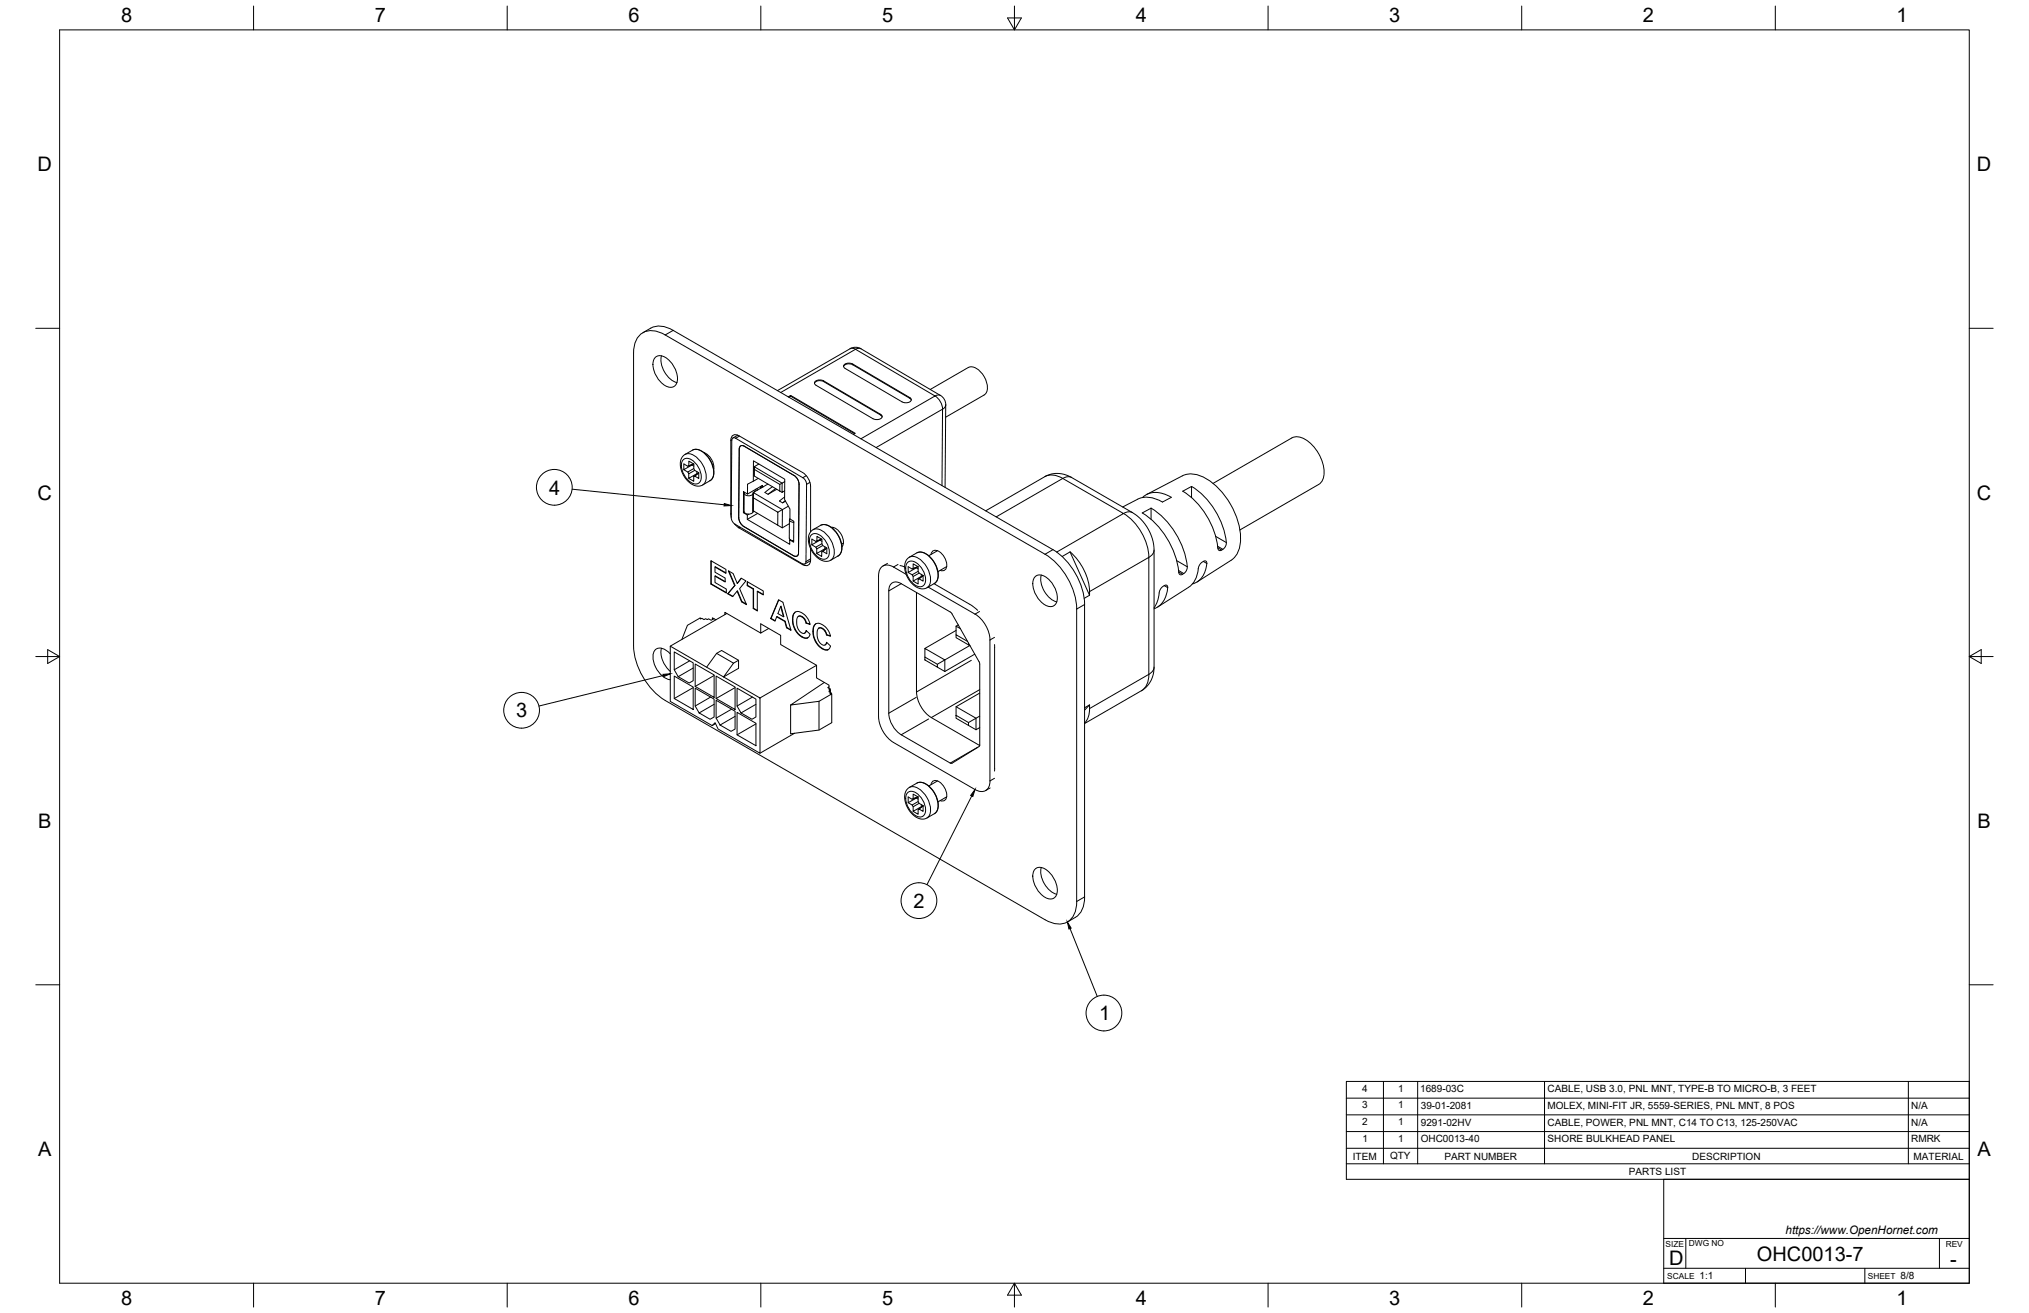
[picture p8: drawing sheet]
<svg xmlns="http://www.w3.org/2000/svg" width="864mm" height="559mm" viewBox="0 0 864 559" stroke-linecap="round" stroke-linejoin="round" font-family="sans-serif">
<!-- layer: Visible -->
<g fill="none" stroke="#000" stroke-width=".43">
<path d="M272.3 142.6a8 8 0 0 1 9.4-.8l163.1 94.1a29.7 29.7 0 0 1 13.5 23.3v124.5a8.8 8.8 0 0 1-5.5 9.3 10.7 10.7 0 0 1-8-1.6l-161.7-93.3a29.8 29.8 0 0 1-13.4-23.3v-124.5a10.6 10.6 0 0 1 2.6-7.7zM273.6 141.6a12.9 12.9 0 0 1 5.9-2.8l3.9 .4 3.1 1.4 161.7 93.3a29.7 29.7 0 0 1 13.4 23.4v124.4a9.4 9.4 0 0 1-3.9 8.7l-3.4 2M278.9 152.1a4.2 4.2 0 0 1 5.7 1.1 9.8 9.8 0 0 1 3.2 10.4 3.5 3.5 0 0 1-5.4 0 10.8 10.8 0 0 1-4.2-10.3zM281.5 151.4a10.5 10.5 0 0 0 6.6 11.4M359 156a2.89 2.89 0 0 1 3.9-.8l24.3 14.3 .7 .8M359.7 156.8l-.6-.6a1.94 1.94 0 0 1 2.8-1.6l1 .3 24.9 14.9a1.94 1.94 0 0 1-2.8 1.6l-1-.4-24.3-14.2M330.9 166.2l30.9-17.8 2-.6 2.6 .6 33.9 19.9 1.5 1.4 .7 2.6-.2 35.1M335.5 168.9l1-.6 27.5 16.1-.8 .5M335.8 169.1l.7-.5 27.2 16M336.5 168.3v.3M350.5 162.4l24.3 14.2 .7 .8M350.6 162.1a2.81 2.81 0 0 0-4 .9l.7 1 24.3 14.2a2.81 2.81 0 0 0 3.9-.9l-.7-1-24.3-14.2"/>
<path d="M350.6 162.4a2.91 2.91 0 0 0-3.9 .7M395.9 165.8l16.2-9.4a4.8 4.8 0 0 1 5.6 2.2 8.5 8.5 0 0 1 2.1 8.6l-.9 .9-16.4 9.5M290.7 194.1l4.3-2.7 2.2-.1 1.7 .8 1.6 1.3 2.4 3.6 1 3.7-.2 1.9-.6 1.2-4.5 2.8-2.5 .2a9.6 9.6 0 0 1-5.9-12zM291 199.9l1.7 1M294.5 197.8v.1M295.2 197.4l-2.4 1M295.3 197.5l-2.5 .9-1.7-1-.1 2.5 3.5-2 .8 .5M295.3 199.4l-2.6 1.5 .5 .7 2.5-1.4M295.3 197.5v2l.4 .7 1.7 1v2.4l-1.7-1 1.7-1.3M295.3 197.5l-2.1-1.2v1.9M299.7 192.7a7 7 0 0 1 4.1 7M299.9 192.8h-.1"/>
<path d="M303.8 199.5l-.1 .1M313.1 186.5l-1.1-.1-.5 1-.3 32.9 .5 1.6 1.1 1.2 28.6 16.8 1.2 .1 .5-1 .2-32.9-.5-1.6-1.1-1.2-28.6-16.8M314 185.2l-2 1.2M320.7 196.1l13.3 7.8-.1 8.7 2.3 4.1v4.2l1.7 .9-.1 9-1.7-1v1.8l-18-10.6v-1.8l-1.7-1 .1-8.9 1.7 1v-4.2l2.4-1.3zM321 199.7l10.9 6.5v2.8l-10.9-6.4zM321 199.7v-1.1v4M323 197.5l-2 1.1 11.9 7-1 .6M293.2 201.6l-.1 2 3.7-1.9M295.3 202.9v1.9l-2.2-1.2M296.6 200.7v.9M297.4 201.2l-2.1 1.7 .4-.3M316.7 209.9v7.8a2.29 2.29 0 0 0 4.1-.2"/>
<path d="M316.8 218l-.4 .2M316.9 209.6l-.1 .1a2.02 2.02 0 0 0 3.4 .9l.3-.3M318.7 218.8l-.6 .4M320.6 217.4h.1M320.6 211.9l10.5 6.1-.1 5.5-10.4-6.1zM320.6 210l-.2 .3M320.6 211.9v-2.3v7.8M320.9 217.6l-.3 .1M321.7 208.2l-.7 1.2M322.5 218.5l-4.4 2.5M322.7 203.6l-2.1 1.2M323.6 207.1l.6 .5"/>
<path d="M324 206.9l.5 .3M324.5 207.2v-.6l-6.3 3.7M324.5 207.2h.1M324.5 207.1l.2 .2M326.9 206l-6.3 3.6 12.4 7.3-1.9 1.1M328.8 207.1l-3.2 2.5 1.3 .8 3.7-2.2M330.1 207.9l-3.2 2.5M331.9 209l1 .6M334 211.5l-2.3 1.7 1.4 .8 1.2-.7M334 205l-1.1 .6v4l1.1-.7M334.2 213.1l-1.1 .9M335.5 215.4l-2.5 1.5v7.7l3-1.7"/>
<path d="M340.1 206l-.8-2.3-1.3-1.3-21.2-12.5a1.3 1.3 0 0 0-1.5-.2 1.3 1.3 0 0 0-.7 1.4l-.2 29.3 .8 2.3 1.3 1.3M340.1 206.1l-.2 29.2a1.29 1.29 0 0 1-.7 1.4 1.29 1.29 0 0 1-1.4-.2l-21.3-12.5M419.5 217.4l25.4-14.6 2-.9a11.8 11.8 0 0 1 9.2 1.3l27.2 15.8 3.3 3.1 2.9 4.7 1.2 3.4 .5 3.6v51a11.1 11.1 0 0 1-5.4 9.2l-24.2 13.9M486.3 211.7a9.7 9.7 0 0 1 12.2 0l-3.7 2a11.2 11.2 0 0 0-10.6-1.2l-6.4 3.3M488.1 210.4l15.1-7.9a11.3 11.3 0 0 1 11.7 2.2 32.2 32.2 0 0 1 13.1 25.8l-.2 1.5a9.2 9.2 0 0 1-3.8 6.5l-14.5 9.2M489.9 216.3a32.2 32.2 0 0 1 15.3 25.9l-.7 1.3-1.4 1-.8 .1-.5-.5a35.1 35.1 0 0 0-15.6-25.8l3.7-2v4.7M503.4 209l3.8-2a30.9 30.9 0 0 1 14.6 24.9l-.6 1.3-1.4 1-.7 .1-.6-.6a33.9 33.9 0 0 0-15.1-24.7zM507.2 207v4.8M516.3 205.7l33.5-19.3a7 7 0 0 1 7.8 2.1 16.7 16.7 0 0 1 5.7 14.7 4.7 4.7 0 0 1-2.1 3l-33.5 19.4M302.7 238.7v9.8l6.4 3.7M311.2 220l-.1-32.6a2.07 2.07 0 0 1 1-2.2 2.07 2.07 0 0 1 2.4 .2l27.1 15.7a7.4 7.4 0 0 1 3.4 5.9v19.4M312.7 223l1.8 1.6 27.1 15.7"/>
<path d="M331 223.5l2 1.1M336 221.2l-.1 7.8 .4 .7 1.5 .4M336.2 220.7a1.26 1.26 0 0 0 .3 1.4 1.26 1.26 0 0 0 1.4 .2M336.3 229.7l-.2 .1M345 238.6l-2.4 1.4M345 233.5v4.8a2.06 2.06 0 0 1-1 2.2 2.06 2.06 0 0 1-2.4-.2M345.2 226.1l4.2-2.6 2.3-.1 1.8 .8 1.4 1.1 2.5 3.7 1 3.9-.2 1.4-.5 1.4-.9 .8-3.7 2.1-2.4 .2a9.6 9.6 0 0 1-6-12zM345.5 231.9l1.7 1M347.6 233.6v2l3.7-1.9M347.7 230.2v-1.9l2.1 1.2v2l.4 .7 1.7 1v2.5l-1.7-1 1.7-1.4-2.1 1.6 .4-.2M349 229.8v.1M349.7 229.4l-2.4 1"/>
<path d="M349.7 229.5l-2.4 .9-1.7-1-.1 2.5 3.5-2 .8 .5M349.8 234.9l-.1 1.9-2.1-1.2M349.8 231.4l-2.6 1.5 .4 .7 2.6-1.4M351.1 232.7v.9M353.8 224.4a6.3 6.3 0 0 1 4.9 7.9l-.3 .4M354.8 224.5l-.5 .3M359 231.1l-.8 .5M377.7 239.8l-1.9 1.1M386.2 237.8l4.2-2.6 2.2-.2 1.8 .8 1.5 1.2 2.4 3.5 1.1 3.8-.2 1.9-.5 1.2-1 .9-3.7 2.1-2.2 .1a9.6 9.6 0 0 1-6.1-12zM396.3 236a2.04 2.04 0 0 1 1.3-1.8 2.04 2.04 0 0 1 2.2 .6 6.6 6.6 0 0 1 2.8 7.3l-1.3 .8-1.2-.2M399 234.4l-3.7 2.1M455.4 234.9l-3.3 2"/>
<path d="M455.4 234.9l8.3 18.4M455.5 234.9a23.9 23.9 0 0 1 8.2 18.4l-2.2 1.4M513.7 239.8l-.5-1-1 .1-1.5 1.3-.7 1.8M513.7 239.8a9.2 9.2 0 0 1-6.1 8.7M304.3 241.3l4.7 2.7v-1.7l-6.4-3.7 .1 9.9M308.7 247.5l-4.4-2.3v2.7l4.8 2.8v1.7l-6.5-3.8M309 243.8l-4.5-2.6-.2 2.3 4.4 2.5v1.7l-4.4-2.5M309.7 252.7l2.1 1.2 2.1-2.4 1.9 4.5 1.8 1.1M310.3 243.1l2.5 6-2.9 3.5 2 1.2M312.7 249.2l-2.8 3.4M313.7 251.6l2.1 4.4M313.8 248.3l-1.8-4.2-2-1.2 2.8 6.2"/>
<path d="M315.5 246.1l-1.7 2.2 1.7-2.2 2 1.1-2.7 3.3 3 6.8-2.2-1.2M318 249.2l2.7 1.4M318.2 247.7v1.4l2.5 1.5v8.3l1.6 .9M318.2 249.1l-.2-1.6 6.9 4v1.7l-2.6-1.5M320.6 250.7l.1 8.2M324.9 253l-2.6-1.3v8.3l-1.7-1M331.5 255.3l-3.3 7.9 1.7 1M332.3 258.1l1.3 4.3-1.2-4.4-1.3 3.1 2.4 1.4M373.9 245v60a14.1 14.1 0 0 0 6.4 11l34.7 20a3.9 3.9 0 0 0 4.5 .5 3.9 3.9 0 0 0 1.9-4.2l-.1-59.9a14 14 0 0 0-6.3-11.1l-19.9-11.4M383.1 240.7l1.9 .6M383.6 248.4l21.3 12.4 12 21.3 .1 35.2-11.8 7.5M383.6 248.4a3.2 3.2 0 0 0-3.8-.4 3.2 3.2 0 0 0-1.5 3.5v52"/>
<path d="M385.7 244.4l-5.4-3.1a3.9 3.9 0 0 0-4.5-.4 3.9 3.9 0 0 0-1.9 4.1M386.5 243.6l1.7 1M388.7 245.4v1.9l3.6-1.9M390 241.5v.2M390.1 252.2v42.3a13.9 13.9 0 0 0 6.3 10.9l20.6 11.9M390.7 241.2l-2.5 1M390.8 241.2l-2.6 1-1.7-1v2.4l3.5-1.9 .8 .4M390.8 241.2v2l.4 .7 1.7 1v2.4l-1.7-1 1.7-1.3M390.8 246.6v1.9l-2.1-1.2M390.8 243.2l-2.6 1.4 .5 .8 2.5-1.5M390.8 241.2l-2.1-1.2v1.9M392.1 244.4v.9"/>
<path d="M392.9 244.9l-2.1 1.7 .4-.3M397.5 248.4l15.7 9.1 2.9 2.3M402.9 241.1l-3.7 2.2M440.6 245.4a4.2 4.2 0 0 1 5.7 1.1 9.8 9.8 0 0 1 3.2 10.4 3.5 3.5 0 0 1-5.5 .1 10.8 10.8 0 0 1-4.2-10.3zM443.2 244.7a10.5 10.5 0 0 0 6.6 11.5M491.2 258.7a16.8 16.8 0 0 0 2.3-7l.5-1.1 1-1 1.1-.6 .9 .6a10.4 10.4 0 0 1-5.8 9.5M510 242a10.1 10.1 0 0 1-4.1 8l-13.2 8.3M281.5 275.9a10.6 10.6 0 0 0 3.8 9.9M285.3 278.3a4.8 4.8 0 0 0-6.3-1.9 7.2 7.2 0 0 0 .6 8.5 8.3 8.3 0 0 0 5.7 4.4M285.3 275l38.2 22.1v23.5l-17.9-10.3-1.2-2.7-1.3 1.2-17.8-10.3zM287 277.5l8 4.6v7.6l-1.7 1-4.6-2.7-1.7-2.9zM303.2 263.7v-.8l1.5 .9"/>
<path d="M303.9 263.3l-1.2 .7-1.1-.6-.6 .3-.7-.4-.6 .4-1-.6-.5 .4-.2-.5-5.4 3.1-2.4 6.1M305 278.1l2.1-1.3 7.2 4.2M308.5 261.6v-1l15.3 8.8M309.4 261.1l-24.1 13.9M327.2 267.4l-3.4 2v-3.9l8.5 4.9v3.9l15.3 8.8v5.4l5.2 3.1v1.3M328 263.3l1.9 1.1 .9-2 3.4 2 .7 2.7 1.7 1M328.2 263.2l3.2-7.9 1.8 1 3.5 12-1.9-1.1M330.6 262.5l3.6 1.9M334 264.5l.9 2.6M337.3 263.7l.3 2.3 1 2M337.5 263.7l-.1-1.6a2.22 2.22 0 0 1 2.4-1.9l1.5 .6 1.7 1.4 1.2 1.8 .6 1.7-1.8-.5M338.4 268.1l1.5 1.9 1.5 1"/>
<path d="M338.5 260.5a6.7 6.7 0 0 0-.2 6.9l1.2 2 1.1 1 1.7 1h1.5M339.7 262.4h1.7M341.2 262.5l1.4 1M341.2 271.1l1.2 .5 1.3-.1M342.4 269.5l.7-1.2 1.7 1.6-.5 1.2-.8 .5M342.4 263.6l.8 1.5M344.7 265.6l-1.5-.5-.6-1.6-.9-.9a1.58 1.58 0 0 0-2-.2 1.58 1.58 0 0 0-.6 1.9l.4 3 1.4 1.8a1.3 1.3 0 0 0 2.1-.1l.2-.6M346 268.8l.2 2.1 1.1 2.1M346.2 268.7l-.1-1.5a2.34 2.34 0 0 1 2.2-2l1.7 .7 1.4 1 1.2 1.5 .9 2.4-1.8-.6M347.1 273.1l1.5 2 1.5 .9M347.2 265.5a5.2 5.2 0 0 0-.8 5.2l.9 2.3 1.2 1.8 2.3 1.6h1.7M348.4 267.4h1.7"/>
<path d="M349.9 276.1l1.2 .5 1.3-.1M349.9 267.5l1.4 1.1M351.1 274.5l.7-1.2 1.7 1.6-.5 1.1-.8 .6M351.1 268.6l.8 1.6M353.4 270.6l-1.5-.4-.6-1.6-.9-.9a1.58 1.58 0 0 0-2-.3 1.58 1.58 0 0 0-.6 1.9l.4 3 1.3 1.7a1.36 1.36 0 0 0 1.4 .6 1.36 1.36 0 0 0 1-1.1M393.7 279.7l5.3 3v1.2l-5.3-3zM393.7 279.7v-3.7l8.4 4.9-3.1 1.8M406.9 268.3l-13.2 7.7M407.9 265.9l-1 .6M408.7 267.5l-1.8-1v3.7M411.8 273l-4.9-2.8v1.2l5.3 3M412.2 273.7v.7"/>
<path d="M412.2 274.4l.7 .4M412.7 274.7l-10.6 6.2v4.9M414.9 278.4l-12.8 7.4M423.3 274.3v1.2M423.3 275.5v51.5M287 287.7l8 4.7v9.5l-8-4.6zM293.5 281.2l-6.5 3.9M295 292.7l-8 4.6M295 284.3l-6.3 3.7M295.9 292.9l8.1 4.6v7.6l-1.8 1-4.6-2.7-1.7-2.9zM295.9 282.6l8.1 4.7v9.5l-8.1-4.7zM302.5 296.7l-6.6 3.8"/>
<path d="M304 299.7l-6.4 3.7M304 287.5l-8.1 4.6M304.8 298l8.1 4.7v7.6l-1.8 1-4.6-2.7-1.7-3zM304.8 287.7l8.1 4.7v9.5l-8.1-4.6zM312.2 282.2l2.1-1.2v3.4l-6.3 3.7 4.2-5.9-7.2-4.1-4.2 5.9M312.9 292.7l-8.1 4.6M313.7 292.9l8.1 4.6v7.6l-1.7 1-4.7-2.7-1.7-2.9zM320.3 296.7l-6.6 3.8M321.8 299.7l-6.4 3.7M347.6 283.1l-24.1 14M348.6 298.5v12.2M350.9 290.4l-14.4 9.7 12.1-1.6"/>
<path d="M352.8 292.3l-.5 .4 1.1 .6v.6M353.4 293.3l-.6 .3 .7 .4-.7 .4 1 .5-.6 .3 .8 .1-5.4 3.2M353.5 294v.8M353.8 294.9v.4M354 295.3v12.3l-5.4 3.1-12.1 1.6v-12.2M399 283.9l3.1 1.9M417 295l-10.1 5.8 8.5 4.9 1.6-.9M463.7 300l-2.1 2.3M304.5 308l-1.4 .8M311.4 301.8l-6.6 3.8M312.9 304.9l-6.4 3.7M313.7 303.2l8.1 4.6v9.6l-8.1-4.7z"/>
<path d="M321.8 308.1l-8.1 4.6M338.2 312.1l-14.7 8.5M378.3 303.5a11.7 11.7 0 0 0 5.3 9.2l20.9 12.1h.7M406.9 304.4l5.3 3.1v1.2l-5.3-3zM406.9 300.8v3.6M412.2 307.5l3.2-1.8v4.9l1.6-1M412.2 308.7l3.2 1.9M461.6 301.2l2.1-1.2a9.9 9.9 0 0 1-2.1 7.7M386.1 335.9l4.3-2.7 2.2-.2 1.5 .7 1.7 1.2 2.5 3.6 1.1 3.8-.2 1.8-.5 1.3-1 .9-3.4 2-1.2 .3-1.4-.1a9.5 9.5 0 0 1-5.9-12.1zM390 339.5v.1M390.7 339.1l-2.5 1.1M390.8 339.2v1.9l.4 .8 1.7 1v2.4l-1.7-1 1.7-1.3-2.1 1.6 .4-.3"/>
<path d="M390.8 339.2l-2.6 1-1.7-1v2.4l3.5-2 .8 .5M390.8 339.2l-2.1-1.2v1.9M396.3 334a2.04 2.04 0 0 1 1.3-1.8 2.04 2.04 0 0 1 2.2 .5 6.6 6.6 0 0 1 2.8 7.4l-1.3 .8-1.2-.2M399 332.4l-3.7 2.1M402.9 339.1l-3.7 2.2M421.4 335.3l-1.9 1.2M423.3 327v1.2M386.5 341.6l1.7 1M388.7 343.3v2l3.6-1.9M390.8 344.6v1.9l-2.1-1.2M390.8 341.1l-2.6 1.5 .5 .7 2.5-1.4M392.1 342.4v.9"/>
<path d="M440.6 369.9a4.2 4.2 0 0 1 5.7 1.1 9.8 9.8 0 0 1 3.2 10.3 3.5 3.5 0 0 1-5.5 .1 10.8 10.8 0 0 1-4.2-10.3zM443.2 369.2a10.5 10.5 0 0 0 6.6 11.4"/>
</g>
<!-- layer: Visible Narrow -->
<g fill="none" stroke="#000" stroke-width=".43">
<path d="M286.5 140.6l-3.4 2M361.8 148.4l.9-.2 1.4 .4M362.9 154.9v.3M364.1 148.7l33.9 19.8-31.6 18.3M364.1 148.7l-31.8 18.3M366.4 148.4l-.8-.2-1.4 .4M350.5 162.1v.3M374.8 176.3v.3M387.2 169.2v.3M400.3 168.3l-.8-.2-1.5 .4a7.2 7.2 0 0 1 3.2 5.7l1.1-1.1 .2-.8M291 195.5a4.1 4.1 0 0 1 5.2 1.8 7.4 7.4 0 0 1 1.7 7.8 3.3 3.3 0 0 1-5-.7 7.9 7.9 0 0 1-2.3-8.5zM291.6 193.4a5.4 5.4 0 0 1 6.1 2.4 9.5 9.5 0 0 1 2.4 9.6l-1 1"/>
<path d="M294.7 191.6a5.4 5.4 0 0 1 6.2 2.4 9.5 9.5 0 0 1 2.3 9.6l-1 1M311.5 187.1l-.4 .3M314.7 185.6l-1.6 .9M372.9 190.5l28.3-16.4-.3 32.6M311.2 218.7h-.1M320.4 210.3v7.8M322.3 207.9v.8M323.8 207.3v.5M343.2 202.5l-1.5 .8M344.7 205.3l-1.4 .8M424 220l28.3-16.4 25.9 14.9-28.5 16.5M444.7 202.9a7.5 7.5 0 0 1 7.6 .7l2.4-.7 1.5 .3"/>
<path d="M482 218.1l-1.4-.3-2.4 .7a23.8 23.8 0 0 1 10.8 18.7l1.8-1.7 .4-1.4M314.9 224.3l-.4 .3M345 237.8l-2 1.2M345.5 227.5a4.1 4.1 0 0 1 5.2 1.8 7.4 7.4 0 0 1 1.7 7.8 3.3 3.3 0 0 1-5-.7 7.9 7.9 0 0 1-2.3-8.4zM346.1 225.4a5.4 5.4 0 0 1 6.1 2.4 9.5 9.5 0 0 1 2.4 9.6l-1 1M349.2 223.6a5.4 5.4 0 0 1 6.2 2.4 9.5 9.5 0 0 1 2.3 9.6l-1 1M386.5 239.2a4.1 4.1 0 0 1 5.2 1.8 7.4 7.4 0 0 1 1.7 7.8 3.3 3.3 0 0 1-5-.7 7.9 7.9 0 0 1-2.3-8.4zM387 237.1a5.4 5.4 0 0 1 6.2 2.4 9.5 9.5 0 0 1 2.3 9.6l-1 1M390.2 235.3a5.4 5.4 0 0 1 6.2 2.4 9.5 9.5 0 0 1 2.3 9.6l-1 1M448.2 233.9l-3.4 2M500.8 238.6l4.5 2.6M512.2 238.9l1.5 .9"/>
<path d="M517.4 228.3l4.6 2.6M518.3 232.5l2.2 1.3M518.3 233.2l1.7 .9M341.9 240.1l-.3 .2M382.2 240.2l-1.9 1.1M383.6 248.4l-5.3 3.1M461.6 257.3l-3.3 1.9M463.7 251.8l25.3-14.6v49.8M495.5 249.2l1.5 .9M501.6 242.8l2.3 1.3M501.7 243.5l1.6 .9M416.9 260.2l-1.9 1.2"/>
<path d="M423.3 271.3l-2 1.1M390 296.8l-11.7 6.7M413.4 281l-23.3 13.5M417 293.5l-20.6 11.9M489 287l-25.3 14.6M489 287a7.8 7.8 0 0 1-3.2 7M491.2 283.9l-.7 1.9-1.5 1.2M395.3 306l-11.7 6.7M416.1 318l-11.6 6.8M386.5 337.2a4.1 4.1 0 0 1 5.2 1.8 7.4 7.4 0 0 1 1.7 7.8 3.3 3.3 0 0 1-5-.7 7.9 7.9 0 0 1-2.3-8.5zM387 335.1a5.4 5.4 0 0 1 6.2 2.4 9.5 9.5 0 0 1 2.3 9.6l-1 1M390.2 333.3a5.4 5.4 0 0 1 6.2 2.4 9.5 9.5 0 0 1 2.3 9.6l-1 1"/>
<path d="M423.3 331.2l-2 1.2M461.6 381.7l-3.3 2"/>
</g>
<!-- layer: Border -->
<g fill="none" stroke="#000" stroke-width=".43">
<path d="M25.4 12.7h812.8v533.4h-812.8zM107.9 2.6v10.1M215.9 2.6v10.1M323.8 2.6v10.1M428.8 7.6h5.9l-2.9 5.1zM431.8 2.6v10.1M539.7 2.6v10.1M647.7 2.6v10.1M755.6 2.6v10.1M15.2 139.7h10.2M838.2 139.7h10.1M15.2 279.4h10.2"/>
<path d="M20.3 276.5l5.1 2.9-5.1 3zM838.2 279.4l5.1-2.9v5.9zM838.2 279.4h10.1M15.2 419.1h10.2M838.2 419.1h10.1M107.9 546.1v10.2M215.9 546.1v10.2M323.8 546.1v10.2M431.8 546.1l2.9 5.1h-5.9zM431.8 546.1v10.2M539.7 546.1v10.2M647.7 546.1v10.2"/>
<path d="M755.6 546.1v10.2"/>
</g>
<!-- layer: Parts Lists -->
<path d="M573 460.2h265.2v41.7h-265.2zM573 474.5h265.2M573 467.4h265.2M588.8 460.2v35.1M603.4 460.2v35.1M657.4 460.2v35.1M812.2 460.2v35.1M573 495.3h265.2M573 488.7h265.2M573 481.6h265.2" fill="none" stroke="#000" stroke-width=".43"/>
<!-- layer: Balloons -->
<g fill="none" stroke="#000" stroke-width=".43">
<path d="M243.5 208.2l64.7 6.6M282.3 287.5l-52.9 13M413.6 338.7l-19.1 37.8M455.4 395.2l11.6 28.9"/>
<circle cx="235.9" cy="207.4" r="7.6"/>
<circle cx="222" cy="302.3" r="7.6"/>
<circle cx="391.1" cy="383.3" r="7.6"/>
<circle cx="469.9" cy="431.1" r="7.6"/>
</g>
<path d="M308.3 214.3l3 .8-3.1 .2zM282.2 287l3.1-.2-2.9 1.2zM415 336l-.9 3-.9-.5zM454.3 392.4l1.6 2.6-.9 .4z" fill="#000" stroke="#000" stroke-width=".43"/>
<!-- layer: Titleblock -->
<path d="M708.1 501.9h130.1v44.2h-130.1zM708.1 539.8h130.1M708.1 527.1h130.1M717.5 527.1v12.7M742.9 539.8v6.3M793.7 539.8v6.3M825.5 527.1v12.7" fill="none" stroke="#000" stroke-width=".43"/>
<g font-size="8.5">
<text x="51.6" y="9.4">8</text>
<text x="159.5" y="9.4">7</text>
<text x="267.5" y="9.4">6</text>
<text x="375.4" y="9.3">5</text>
<text x="483.4" y="9.4">4</text>
<text x="591.3" y="9.4">3</text>
<text x="699.3" y="9.4">2</text>
<text x="807.2" y="9.4">1</text>
<text x="16" y="72.9">D</text>
<text x="841.4" y="72.9">D</text>
<text x="16" y="212.6">C</text>
<text x="233.7" y="210.5">4</text>
<text x="841.4" y="212.6">C</text>
<text x="219.6" y="305.3">3</text>
<text x="16.2" y="352.3">B</text>
<text x="841.7" y="352.3">B</text>
<text x="388.9" y="386.4">2</text>
<text x="467.8" y="434.2">1</text>
<text x="16.2" y="492">A</text>
<text x="841.7" y="492">A</text>
<text x="710.4" y="538.4">D</text>
<text x="747.8" y="536.7">OHC0013-7</text>
<text x="830.1" y="538.8">-</text>
<text x="51.6" y="555.5">8</text>
<text x="159.5" y="555.5">7</text>
<text x="267.5" y="555.5">6</text>
<text x="375.4" y="555.4">5</text>
<text x="483.4" y="555.5">4</text>
<text x="591.3" y="555.5">3</text>
<text x="699.3" y="555.5">2</text>
<text x="807.2" y="555.5">1</text>
</g>
<text font-size="5" x="760" y="525.2">https://www.OpenHornet.com</text>
<g font-size="4.3">
<text x="579.8" y="464.6">4</text>
<text x="595.1" y="464.6">1</text>
<text x="604.5" y="464.9">1689-03C</text>
<text x="658.7" y="464.9">CABLE, USB 3.0, PNL MNT, TYPE-B TO MICRO-B, 3 FEET</text>
<text x="579.8" y="471.7">3</text>
<text x="595.1" y="471.7">1</text>
<text x="604.7" y="472">39-01-2081</text>
<text x="658.6" y="472">MOLEX, MINI-FIT JR, 5559-SERIES, PNL MNT, 8 POS</text>
<text x="813.5" y="472">N/A</text>
<text x="579.8" y="478.8">2</text>
<text x="595.1" y="478.8">1</text>
<text x="604.7" y="479.1">9291-02HV</text>
<text x="658.7" y="479.1">CABLE, POWER, PNL MNT, C14 TO C13, 125-250VAC</text>
<text x="813.5" y="479.1">N/A</text>
<text x="579.9" y="485.9">1</text>
<text x="595.1" y="485.9">1</text>
<text x="604.7" y="486.2">OHC0013-40</text>
<text x="658.7" y="486.2">SHORE BULKHEAD PANEL</text>
<text x="813.4" y="486.2">RMRK</text>
<text x="575.8" y="493.5">ITEM</text>
<text x="591.7" y="493.4">QTY</text>
<text x="614.8" y="493.5">PART NUMBER</text>
<text x="720.3" y="493.5">DESCRIPTION</text>
<text x="814.5" y="493.5">MATERIAL</text>
<text x="693.3" y="500.1">PARTS LIST</text>
<text x="723.4" y="544.5">1:1</text>
<text x="809" y="544.5">8/8</text>
</g>
<g font-size="3.5">
<text x="708.9" y="530.9">SIZE</text>
<text x="718.9" y="530.5">DWG NO</text>
<text x="828.2" y="530.9">REV</text>
<text x="709.6" y="544.2">SCALE</text>
<text x="795" y="544.2">SHEET</text>
</g>
</svg>
